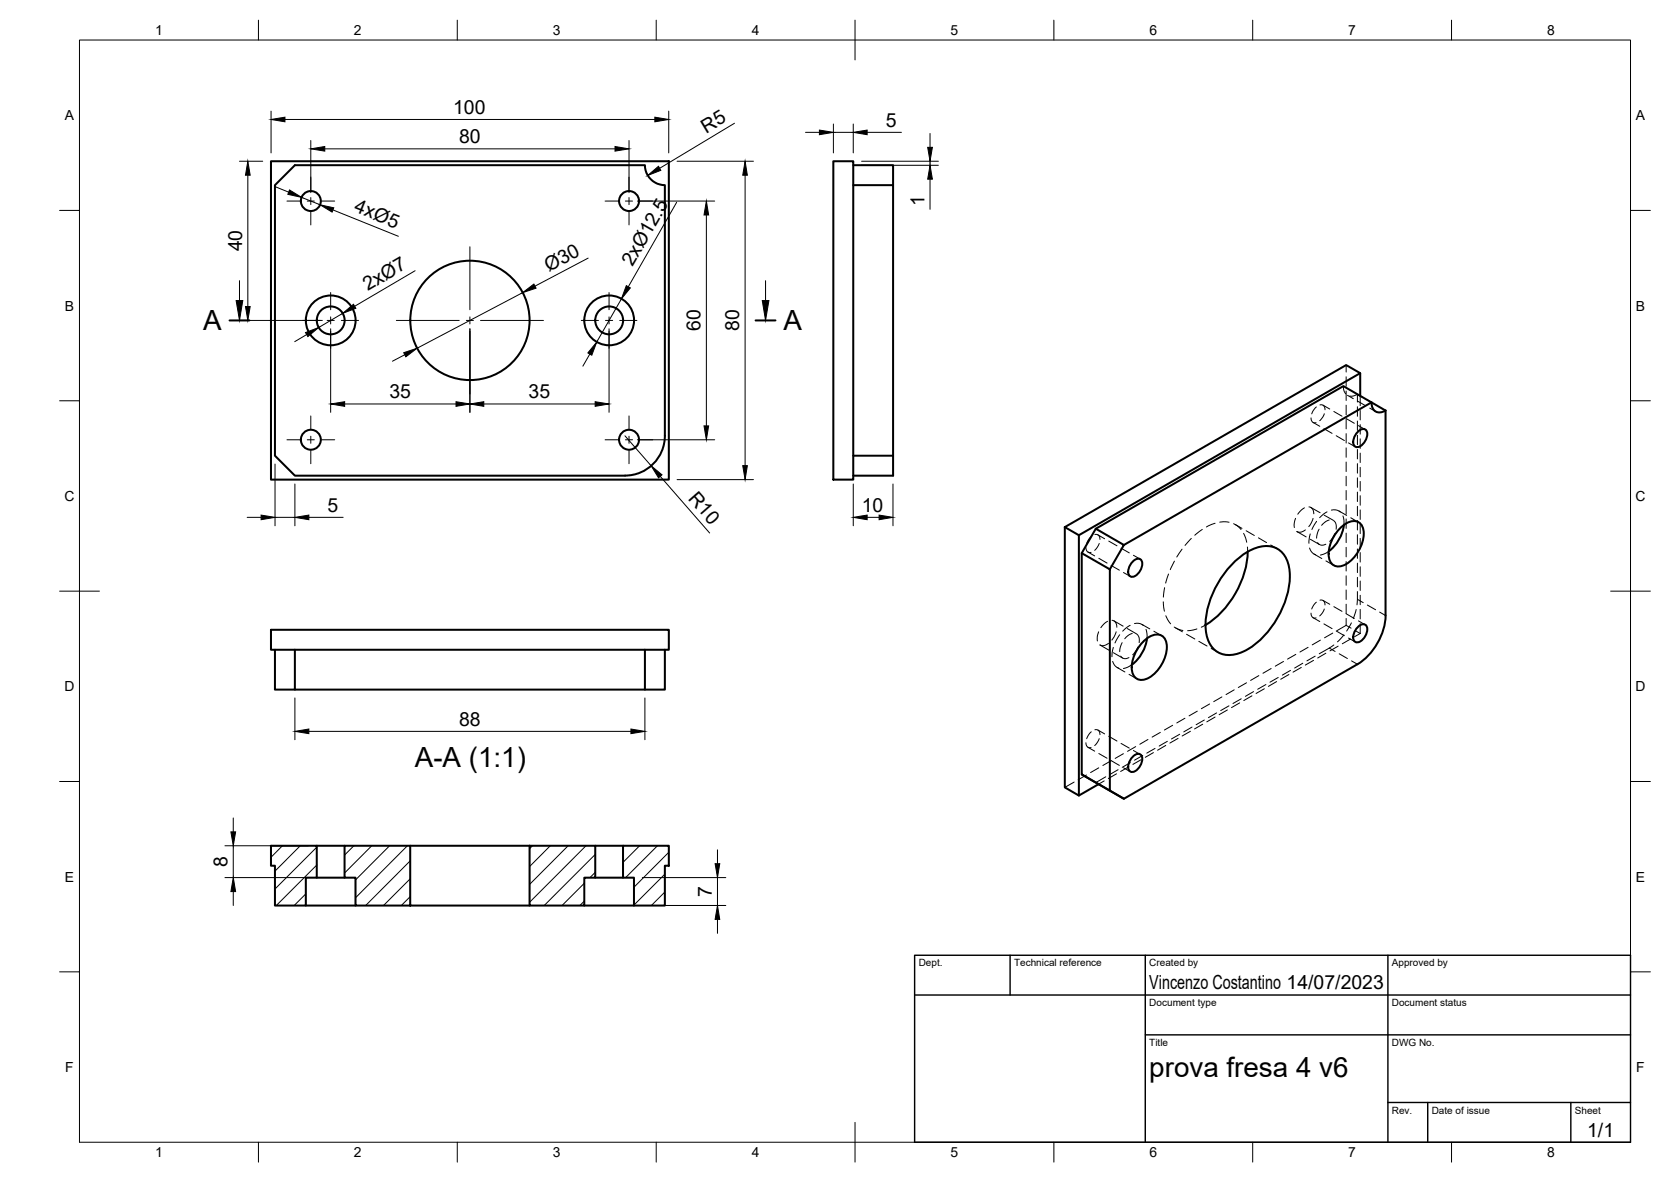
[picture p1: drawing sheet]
<svg xmlns="http://www.w3.org/2000/svg" width="420mm" height="297mm" viewBox="0 0 420 297" stroke-linecap="round" stroke-linejoin="round" font-family="sans-serif">
<!-- layer: Visible -->
<g fill="none" stroke="#000" stroke-width=".51">
<path d="M68.1 40.5h100.1v80h-100.1zM209.5 40.5h5v80h-5zM214.5 41.5h10.1v5h-10.1M224.6 46.5v73h-10.1M342 93.8v5.7M157.2 119.5a10 10 0 0 0 10-10v-63a5.1 5.1 0 0 1-5-5h-88.1l-5 5v68l5 5h83.1M214.5 114.5h10.1M341.6 108.4a1.26 1.26 0 0 1 1.7-.5 1.26 1.26 0 0 1 .4 1.7 3.3 3.3 0 0 1-2.6 2.8 1.57 1.57 0 0 1-.6-2.5zM348.4 103.2v51.5a15.6 15.6 0 0 1-7.1 12.2l-58.7 33.8-3.5-2v-55.6l3.5-6.1-7.1-4.1-3.5 6.1 7.1 4.1M348.4 103.2l-10.6-6.2-62.3 35.9M348.4 103.2a2.16 2.16 0 0 1-2.5 .2 2.16 2.16 0 0 1-1-2.3l-62.3 35.9M267.7 132.5l70.8-40.8 3.5 2.1-70.7 40.7z"/>
<path d="M267.7 132.5v65.4l3.6 2 4.9-2.8M271.3 134.5v65.4M272 139v55.6l7.1 4.1M313.7 138.6a23.4 23.4 0 0 1-10.6 18.5M337.1 132.6a4.3 4.3 0 0 1 4.2-1.5 3.4 3.4 0 0 1 1.5 3.9 9.5 9.5 0 0 1-5.1 7.1 2.6 2.6 0 0 1-2.7-.3 2.6 2.6 0 0 1-.9-2.6 9.9 9.9 0 0 1 3-6.6zM337.9 131.9a10.1 10.1 0 0 1-3.8 6.7M68.1 158.3h100.1v5h-100.1zM285 141a1.26 1.26 0 0 1 1.7-.5 1.26 1.26 0 0 1 .5 1.7 3.3 3.3 0 0 1-2.7 2.8 1.57 1.57 0 0 1-.6-2.5zM310.4 141.2a11.5 11.5 0 0 1 9-3.9 6.2 6.2 0 0 1 4.9 6.1 22.7 22.7 0 0 1-11.8 20.4 6 6 0 0 1-8.3-2 13.7 13.7 0 0 1-.1-10.4 25.2 25.2 0 0 1 6.3-10.2zM341.6 157.4a1.26 1.26 0 0 1 1.7-.4 1.26 1.26 0 0 1 .4 1.7 3.3 3.3 0 0 1-2.6 2.7 1.57 1.57 0 0 1-.6-2.4zM69.1 163.3v10h5v-10M162.2 163.3v10"/>
<path d="M167.2 163.3v10h-93.1M287.6 161.1a4.3 4.3 0 0 1 4.2-1.5 3.4 3.4 0 0 1 1.5 3.9 9.5 9.5 0 0 1-5.1 7.1 2.6 2.6 0 0 1-2.7-.3 2.6 2.6 0 0 1-.9-2.6 9.9 9.9 0 0 1 3-6.6zM288.4 160.4a10.1 10.1 0 0 1-3.8 6.7M272 194.6l10.6 6.1M285 190a1.26 1.26 0 0 1 1.7-.4 1.26 1.26 0 0 1 .5 1.7 3.3 3.3 0 0 1-2.7 2.7 1.57 1.57 0 0 1-.6-2.4zM68.1 212.5h11.6v8.1h-2.8v7h-7.8v-10h-1zM79.7 212.5h6.9M103.1 212.5h30.1M133.2 212.5h16.5v8.1h-2.8v7h-13.7zM149.7 212.5h7M156.7 212.5h11.5v5.1h-1v10h-7.8v-7h-2.7zM76.9 227.6h12.5"/>
<path d="M79.7 220.6h6.9M103.1 227.6v-15.1h-16.5v8.1h2.8v7h43.8M146.9 227.6h12.5M149.7 220.6h7"/>
<circle cx="78.2" cy="50.5" r="2.51"/>
<circle cx="158.2" cy="50.5" r="2.51"/>
<circle cx="83.2" cy="80.5" r="3.5"/>
<circle cx="83.2" cy="80.5" r="6.3"/>
<circle cx="118.2" cy="80.5" r="15"/>
<circle cx="153.2" cy="80.5" r="3.5"/>
<circle cx="153.2" cy="80.5" r="6.3"/>
<circle cx="78.2" cy="110.5" r="2.51"/>
<circle cx="158.2" cy="110.5" r="2.51"/>
</g>
<!-- layer: Hidden -->
<g fill="none" stroke="#000" stroke-width=".25">
<path d="M337.8 97l.1 1 .4 1M338.5 91.7v1.8M338.5 94.7v2.4M338.5 98.3v2.3M338.8 99.3l1.5 .9M341.3 99.1l-.8 .4h-1.1M341.3 99.1v1.9M341.3 99.1l1.3 .7M342 99.5v2.4M329.6 105a1.01 1.01 0 0 0 1.3 1.2M330.2 106.2l1.7 .9M331 102.3l-.8 .9-.4 .8"/>
<path d="M331.9 101.8a1.02 1.02 0 0 1 1.3 1.2M332.7 101.8l1.6 1M332.9 107.7l2 1.2M333 104l-.5 1-.7 .7M335.4 103.4l2 1.2M336 109.5l2 1.2M338.5 101.8v2.4M338.5 105.4v2.4M338.5 109v2.3M338.5 112.6v2.3M338.5 116.1v2.4M338.5 119.7v2.4"/>
<path d="M338.5 105.2l2 1.2M339.1 111.3l1.7 1M341.3 102.2v2.4M341.3 105.8v2.4M341.3 109.4v2.3M341.3 113v2.3M341.3 116.5v2.4M341.3 100.8l2.1 1.2M341.6 107l1.7 .9M342 103.2v2.3M342 106.7v2.4M342 110.3v2.4"/>
<path d="M342 113.9v2.3M342 117.4v2.4M343.6 100.4l1.2 .7M344.4 102.6l1.5 .8M273 137.6a1.04 1.04 0 0 0 1.3 1.2M273.6 138.7l1.7 1M274.4 134.8l-.6 .6-.6 1.2M275.3 134.3a1.03 1.03 0 0 1 1.3 1.3M276.1 134.4l1.6 1M276.4 136.6l-1.1 1.7M278.8 136l2.1 1.2M281.9 137.8l2.1 1.1"/>
<path d="M285 139.5l1.7 1M297.2 138l-1.3 2M299.6 135.3l-1.6 1.8M302.3 133l-1.9 1.5M305.5 131.5l-2.2 .9M306.7 131.2h2.3M310.2 131.6l1.2 .8 .6 .7M310.6 131.8l1.7 1M312.7 134l.8 2.3M313.3 133.4l2.1 1.2M313.6 137.5l.1 1.1M316.4 135.2l2.1 1.2"/>
<path d="M319.5 137l1.7 .9M325.8 130.3l-.4 1.5 .1 .8M326.1 133.6l2.3 1.3M328 127.6l-.8 .6-.9 1M328.2 133.2l-1.3 .6-.8-.3M329.1 127.4l.5 .2 .5 .4 .2 1.1M329.3 137.7l.4 .9 1.1 .8M329.5 134.2l-.4 2.3M329.5 135.5l2.3 1.3M329.6 127.5l2.3 1.3M330.2 130.3l-.6 1.2-.5 .8M330.4 139.2l2 1.2"/>
<path d="M331 131l-1.1 2.1M331.3 136.4l.4 .4 .6 .2 1.1-.2M331.7 133l-.4 .8-.3 1.4M333 129.5l2.3 1.3M333.7 128.6l-1.9 1.5M334.1 138.6l-1 .6-1.1 .3M334.2 130.7l-.8 .3-1.1 1M334.8 128.2h1.4l.8 .5M335.3 130.8l.6 1 .1 1.2M335.6 134.1l-1.3 2M336.7 128.4l1.9 1.1M337.7 129.7l.2 1v1.2"/>
<path d="M338.5 123.3v2.3M338.5 126.8v2.4M338.5 130.4v2.4M338.5 134v2.4M338.5 137.5v2.4M339.6 130.1l2 1.2M341.3 120.1v2.4M341.3 123.7v2.3M341.3 127.2v2.4M341.3 130.8v2.4M341.3 134.4v2.4M341.3 138v2.3"/>
<path d="M342 121v2.4M342 124.6v2.4M342 128.2v2.3M342 131.7v2.4M342 135.3v2.4M342 138.9v2.4M276.2 158.8l-.3 1v1.3M276.3 140.3l2.1 1.2M278.5 156.1l-.8 .6-.9 1M279.4 142.1l2.1 1.2M279.6 155.9l.5 .1 .5 .5 .2 1.1M280.1 156l2.3 1.4"/>
<path d="M280.6 158.8l-.5 1.2-.5 .9M281.5 159.5l-1.1 2.1M282.5 143.9l1.7 1M283.4 158l2.3 1.3M284.2 157.1l-1.9 1.5M284.7 159.2l-.8 .3-1.1 1M285.3 156.7h1.4l.8 .5M285.8 159.3l.6 1v1.2M287.1 156.9l2 1.1M288.1 158.2l.3 1v1.2M290.1 158.6l2 1.2M292.5 151.2l.3 2.4"/>
<path d="M292.8 147.7l-.3 2.4M293.1 154.7l1.2 2.1M293.8 144.3l-.7 2.2M295.2 157.6l2.2 .8M295.3 141l-1 2.2M295.6 157.8l1.7 1M298.3 159.4l2.1 1.2M300.9 158.1l-2.3 .4M303.1 157.1l-1.1 .5M329.6 154.1a1.01 1.01 0 0 0 1.3 1.2M330.2 155.2l1.7 1M331 151.3l-.6 .6-.6 1.1"/>
<path d="M331.9 150.8a1.01 1.01 0 0 1 1.3 1.2M332.7 150.9l1.6 1M332.9 156.8l2 1.2M333 153l-.5 1-.7 .8M333.4 141l2 1.1M335.1 159.1l-2.1 1.2M335.4 152.4l2 1.2M336 158.6l2 1.2M337.9 159.5l-1.6 1.8M338.5 157.1l-2.4 1.4M338.5 157.1l1.2 .8M338.5 141.1v2.4"/>
<path d="M338.5 144.7v2.4M338.5 148.3v2.4M338.5 151.8v2.4l2 1.2M338.5 155.4v1.7M339.8 156.5l-1.2 2.1M340.8 158.5l1.2 .7M341 153.2l-.7 2.2M341.3 148.7l-.1 3.3M341.3 141.5v2.4M341.3 145.1v2.4M341.6 156l1.7 1M342 159.2l-1.4 .8"/>
<path d="M342 142.4v2.4M342 146v2.4M342 149.6v2.4M342 153.1v2.4M342 156.7v2.5M276.6 162.1l2.3 1.3M278.7 161.7l-1.4 .6-.8-.2M279.8 166.2l.7 1.3 .8 .4M279.9 162.7l-.3 2.3M280 164l2.3 1.4M280.9 167.7l2 1.2M281.8 164.9l.4 .4 .6 .2 1.1-.2"/>
<path d="M282.2 161.5l-.6 1.3-.1 1M283.9 169.5l1.9 1.1M284.6 167.1l-1.1 .6-1 .3M286.1 162.6l-.4 .9-.9 1.1M301.1 178.7l-2.1 1.2M301.4 161.2l2.1 1.2M304.1 176.9l-2 1.2M304.5 162.9l1.7 1M305.9 179.2l-2.1 1.1M307.2 175.1l-2 1.2M308.6 178.4l-2.1 1.2M309 177.4l-2.1 1.2"/>
<path d="M310.3 173.4l-2 1.1M311.7 176.6l-2.1 1.2M312.1 175.6l-2.1 1.2M313.4 171.6l-2 1.2M314.8 174.9l-2.1 1.2M315.2 173.8l-2.1 1.2M316.5 169.8l-2 1.2M317.9 173.1l-2.1 1.2M318.3 172l-2.1 1.2M319.6 168l-2 1.2M321 171.3l-2.1 1.2M321.4 170.3l-2.1 1.1"/>
<path d="M322.7 166.2l-2 1.2M324.1 169.5l-2.1 1.2M324.5 168.5l-2.1 1.2M325.8 164.5l-2.1 1.1M327.2 167.7l-2.1 1.2M327.6 166.7l-2.1 1.2M328.9 162.7l-2 1.2M330.3 166l-2.1 1.1M330.7 164.9l-2.1 1.2M332 160.9l-2.1 1.2M333.4 164.2l-2.1 1.2M335.4 162.1l-3.7 2.2"/>
<path d="M336.5 162.4l-2.1 1.2M339.1 160.3l1.7 1M339.6 160.6l-2.1 1.2M270.1 196.5l-2.4 1.4M273 186.7a1.03 1.03 0 0 0 1.3 1.2M273.2 194.8l-2.1 1.1M273.6 187.8l1.7 1M274.4 183.9l-.6 .6-.6 1.1M275.3 183.4a1.03 1.03 0 0 1 1.3 1.2M276.1 183.5l1.6 .9M276.3 193l-2.1 1.1M276.3 189.4l2.1 1.1"/>
<path d="M276.4 185.6l-.5 1-.6 .8M277.6 196.2l-1.4 .9M278 195.2l-2.5 1.5M278.8 185l2.1 1.2M280.7 194.5l-2 1.2M281.1 193.4l-2 1.2M281.5 192.3l-2.1-1.1-2.1 1.2M281.9 186.8l2.1 1.2M282.5 189.4l-2.1 1.2M282.5 192.9l1.7 1M283.8 192.7l-2 1.2M284.2 191.7l-2 1.1"/>
<path d="M285 188.6l1.7 1M285.6 187.6l-2.1 1.2M286.9 190.9l-2 1.2M287.3 189.9l-2 1.1M288.6 185.8l-2 1.2M290 189.1l-2 1.2M290.4 188.1l-2 1.2M291.8 184.1l-2.1 1.1M293.1 187.3l-2 1.2M293.5 186.3l-2 1.2M294.9 182.3l-2.1 1.2M296.2 185.6l-2 1.1"/>
<path d="M296.6 184.5l-2 1.2M297.9 180.5l-2 1.2M299.3 183.8l-2.1 1.2M299.7 182.7l-2.1 1.2M302.4 182l-2 1.2M302.8 180.9l-2 1.2M305.5 180.2l-2.1 1.2"/>
</g>
<!-- layer: Hidden Narrow -->
<path d="M341.3 150.6l1.5 .9M343.8 152l2.1 1.2M346.9 153.8l1.5 .9M334.2 162.9l1.5 .8M336.7 164.3l2.1 1.2M339.8 166.1l1.5 .8" fill="none" stroke="#000" stroke-width=".25"/>
<!-- layer: BORDER -->
<g fill="none" stroke="#000" stroke-width=".25">
<path d="M20 10.1h390v276.9h-390zM65 5.1v5M115 5.1v5M165 5.1v5M215 5.1v10M265 5.1v5M315 5.1v5M365 5.1v5M15 52.9h5M410 52.9h5M15 100.7h5M410 100.7h5"/>
<path d="M15 148.6h10M405 148.6h10M15 196.4h5M410 196.4h5M15 244.2h5M410 244.2h5M65 287v5M115 287v5M165 287v5M215 282.1v9.9M265 287v5M315 287v5"/>
<path d="M365 287v5"/>
</g>
<!-- layer: TITLEBLOCK -->
<path d="M230 240.1h180v46.9h-180zM230 250h180M254 240.1v9.9M288 240.1v46.9M349 240.1v46.9M288 260.1h122M349 277.1h61M359 277.1v9.9M395 277.1v9.9" fill="none" stroke="#000" stroke-width=".36"/>
<!-- layer: Smart Centers -->
<g fill="none" stroke="#000" stroke-width=".25">
<path d="M72.2 50.5h3.3M77.3 50.5h1.7M78.1 44.5v3.3M78.1 49.6v1.8M78.1 53.2v3.3M80.8 50.5h3.4M152.1 50.5h3.4M157.2 50.5h1.8M158.2 44.5v3.3M158.2 49.6v1.8M158.2 53.2v3.3M160.8 50.5h3.3"/>
<path d="M83.1 73.5v4.3M83.1 79.6v1.8M118.2 62v15.8M118.2 79.6v1.8M153.1 73.5v4.3M153.1 79.6v1.8M76.2 80.5h4.3M82.3 80.5h1.8M83.1 83.2v4.3M85.8 80.5h4.3M99.7 80.5h15.8M117.3 80.5h1.7"/>
<path d="M118.2 83.2v15.8M120.8 80.5h15.9M146.2 80.5h4.3M152.3 80.5h1.8M153.1 83.2v4.3M155.8 80.5h4.3M72.2 110.5h3.3M77.3 110.5h1.7M78.1 104.5v3.4M78.1 109.6v1.8M78.1 113.2v3.3M80.8 110.5h3.4"/>
<path d="M152.1 110.5h3.4M157.2 110.5h1.8M158.2 104.5v3.4M158.2 109.6v1.8M158.2 113.2v3.3M160.8 110.5h3.3"/>
</g>
<!-- layer: FD_Dimensions -->
<g fill="none" stroke="#000" stroke-width=".25">
<path d="M68.2 27.9v10.5M71.6 30h93.1M78.1 35.3v13.1M81.7 37.4h72.9M158.2 35.3v13.1M168.1 27.9v10.5M184.7 31l-18.8 11.3M202.5 33.3h3.5M209.5 31.2v7.2M209.5 33.3h5M214.5 31.2v7.2M218 33.3h8.7"/>
<path d="M233.8 33.5v3.5M60.2 40.5h5.9M62.3 44v33M69.3 47l3.3 1.3M75.8 49.6l4.7 1.9M83.7 52.8l16.5 6.6M160.3 50.5h19.4M170.1 50.8l-12.1 21.3M170.2 40.5h19.2M177.6 54v53M187.3 44v73M216.6 40.5h19.3"/>
<path d="M216.6 41.5h19.3M233.8 40.5v1M233.8 45v7.6M86.2 78.7l-6.1 3.6M104.4 68l-15.2 9M131.4 73.5l-26.5 14M147.9 64.9l-13.4 7M156.3 75.1l-6.2 10.8M60.2 80.5h20.8M77.1 84.1l-3 1.8M83.1 82.6v21M101.8 89.1l-3.1 1.7"/>
<path d="M118.2 82.6v21M148.3 89l-1.7 3M153.1 82.6v21M69.2 116.6v15.5M86.7 101.5h28M121.6 101.5h28M157.1 109.5l6.6 7.6M160.3 110.5h19.4M166 119.7l12.4 14.2M62.1 130h3.6M69.2 130h4.9M74.1 121.6v10.5"/>
<path d="M77.7 130h8.6M170.2 120.5h19.2M214.5 121.6v10.5M218 130h3M224.5 121.6v10.5M74.1 175.4v10.5M162.2 175.4v10.5M77.7 183.8h80.9M56.6 212.5h21M58.7 205.6v3.4M58.7 212.5v8M180.4 213.6v3.5"/>
<path d="M56.6 220.5h21M58.7 224.1v3.4M161.5 220.5h21M161.5 227.5h21M180.4 220.5v7M180.4 231v3.6"/>
</g>
<g fill="#000" stroke="#000" stroke-width=".25">
<path d="M68.2 30l3.4-.6v1.2zM78.1 37.4l3.6-.6v1.2zM154.6 36.8l3.6 .6-3.6 .6zM164.7 29.4l3.4 .6-3.4 .6zM206 32.7l3.5 .6-3.5 .6zM214.5 33.3l3.5-.6v1.2zM233.3 37h1.1l-.6 3.5zM62.3 40.5l.6 3.5h-1.2zM72.8 47.7l3 1.9-3.4-.8zM80.5 51.5l3.4 .7-.4 1.1zM162.9 44.1l2.7-2.3 .6 1zM177.6 50.5l.6 3.5h-1.2z"/>
<path d="M187.3 40.5l.6 3.5h-1.1zM233.8 41.5l.6 3.5h-1.1zM61.7 77h1.2l-.6 3.5zM86.2 78.7l2.7-2.2 .6 1zM131.4 73.5l2.8-2.1 .6 1zM157.5 71.8l1 .6-2.2 2.7zM76.8 83.6l3.3-1.3-2.7 2.3zM101.5 88.6l3.4-1.1-2.9 2.2zM150.1 85.9l-1.3 3.4-1-.6zM83.1 101.5l3.6-.5v1.1zM114.7 101l3.5 .5-3.5 .6zM118.2 101.5l3.4-.5v1.1z"/>
<path d="M149.6 101l3.5 .5-3.5 .6zM163.7 117.1l2.8 2.2-.9 .8zM177 107h1.2l-.6 3.5zM186.8 117h1.1l-.6 3.5zM65.7 129.4l3.5 .6-3.5 .6zM74.1 130l3.6-.6v1.2zM214.5 130l3.5-.6v1.2zM221 129.4l3.5 .6-3.5 .6zM74.1 183.8l3.6-.6v1.2zM158.6 183.2l3.6 .6-3.6 .6zM58.1 209h1.1l-.5 3.5zM179.8 217.1h1.2l-.6 3.4z"/>
<path d="M58.7 220.5l.5 3.6h-1.1zM180.4 227.5l.6 3.5h-1.2z"/>
</g>
<!-- layer: Hatching -->
<g fill="none" stroke="#000" stroke-width=".25">
<path d="M71 212.5l-2.8 2.9M75.5 212.5l-6.3 6.4M79.7 212.9l-10.5 10.5M79.7 217.4l-10.2 10.1M89 212.5l-2.3 2.4M93.5 212.5l-6.8 6.9M98 212.5l-8.6 8.6M102.4 212.5l-13 13.1M103.1 216.3l-11.2 11.2M133.9 212.5l-.7 .8M138.4 212.5l-5.2 5.3M142.9 212.5l-9.7 9.8"/>
<path d="M147.3 212.5l-14.1 14.2M149.6 214.7l-12.8 12.8M149.6 219.2l-1.3 1.3M160.8 212.5l-4.1 4.2M165.3 212.5l-8 8M167.2 219.7l-7.8 7.7M168.1 214.2l-8.7 8.8M76.9 224.6l-2.9 2.9M103.1 220.8l-6.7 6.7M103.1 225.3l-2.2 2.2M146.9 222l-5.6 5.5M146.9 226.5l-1.1 1"/>
<path d="M167.2 224.2l-3.4 3.3"/>
</g>
<!-- layer: Section Lines -->
<path d="M57.7 80.5h5M190 80.5h5" fill="none" stroke="#000" stroke-width=".51"/>
<path d="M60.2 70.5v5M192.5 70.5v5" fill="none" stroke="#000" stroke-width=".25"/>
<path d="M59.4 75.5h1.6l-.8 5zM191.7 75.5h1.6l-.8 5z" fill="#000" stroke="#000" stroke-width=".25"/>
<g font-size="7">
<text x="51.1" y="83">A</text>
<text x="197" y="83">A</text>
<text x="104.3" y="192.8">A-A (1:1)</text>
<text x="289" y="270.6">prova fresa 4 v6</text>
</g>
<g font-size="4.9">
<text x="113.9" y="28.6">100</text>
<text x="115.4" y="35.9">80</text>
<text x="177.5" y="33.6" transform="rotate(-31 177.5 33.6)">R5</text>
<text x="222.7" y="31.8">5</text>
<text x="88.8" y="53.1" transform="rotate(22 88.8 53.1)">4xØ5</text>
<text x="232.5" y="51.7" transform="rotate(-90 232.5 51.7)">1</text>
<text x="60.9" y="63.2" transform="rotate(-90 60.9 63.2)">40</text>
<text x="138" y="68.4" transform="rotate(-28 138 68.4)">Ø30</text>
<text x="159" y="67.2" transform="rotate(-60 159 67.2)">2xØ12.5</text>
<text x="92.5" y="73.2" transform="rotate(-30 92.5 73.2)">2xØ7</text>
<text x="176.1" y="83.2" transform="rotate(-90 176.1 83.2)">60</text>
<text x="185.9" y="83.2" transform="rotate(-90 185.9 83.2)">80</text>
<text x="97.9" y="100.1">35</text>
<text x="132.9" y="100.1">35</text>
<text x="172.9" y="125.4" transform="rotate(49 172.9 125.4)">R10</text>
<text x="82.3" y="128.6">5</text>
<text x="216.7" y="128.6">10</text>
<text x="115.4" y="182.3">88</text>
<text x="57.2" y="217.9" transform="rotate(-90 57.2 217.9)">8</text>
<text x="179" y="225.4" transform="rotate(-90 179 225.4)">7</text>
<text x="289" y="248.5">Vincenzo Costantino 14/07/2023</text>
<text x="399.1" y="285.7">1/1</text>
</g>
<g font-size="3.5">
<text x="39" y="8.8">1</text>
<text x="89" y="8.8">2</text>
<text x="139" y="8.8">3</text>
<text x="189" y="8.8">4</text>
<text x="239" y="8.8">5</text>
<text x="289" y="8.8">6</text>
<text x="339" y="8.8">7</text>
<text x="389" y="8.8">8</text>
<text x="16.3" y="30.2">A</text>
<text x="411.3" y="30.2">A</text>
<text x="16.3" y="78">B</text>
<text x="411.3" y="78">B</text>
<text x="16.2" y="125.9">C</text>
<text x="411.2" y="125.9">C</text>
<text x="16.2" y="173.7">D</text>
<text x="411.2" y="173.7">D</text>
<text x="16.3" y="221.6">E</text>
<text x="411.3" y="221.6">E</text>
<text x="16.4" y="269.4">F</text>
<text x="411.4" y="269.4">F</text>
<text x="39" y="290.8">1</text>
<text x="89" y="290.8">2</text>
<text x="139" y="290.8">3</text>
<text x="189" y="290.8">4</text>
<text x="239" y="290.8">5</text>
<text x="289" y="290.8">6</text>
<text x="339" y="290.8">7</text>
<text x="389" y="290.8">8</text>
</g>
<g font-size="2.5">
<text x="231" y="242.9">Dept.</text>
<text x="255" y="242.9">Technical reference</text>
<text x="289" y="242.9">Created by</text>
<text x="350" y="242.9">Approved by</text>
<text x="289" y="252.8">Document type</text>
<text x="350" y="252.8">Document status</text>
<text x="289" y="262.9">Title</text>
<text x="350" y="262.9">DWG No.</text>
<text x="350" y="279.9">Rev.</text>
<text x="360" y="279.9">Date of issue</text>
<text x="396" y="279.9">Sheet</text>
</g>
</svg>
